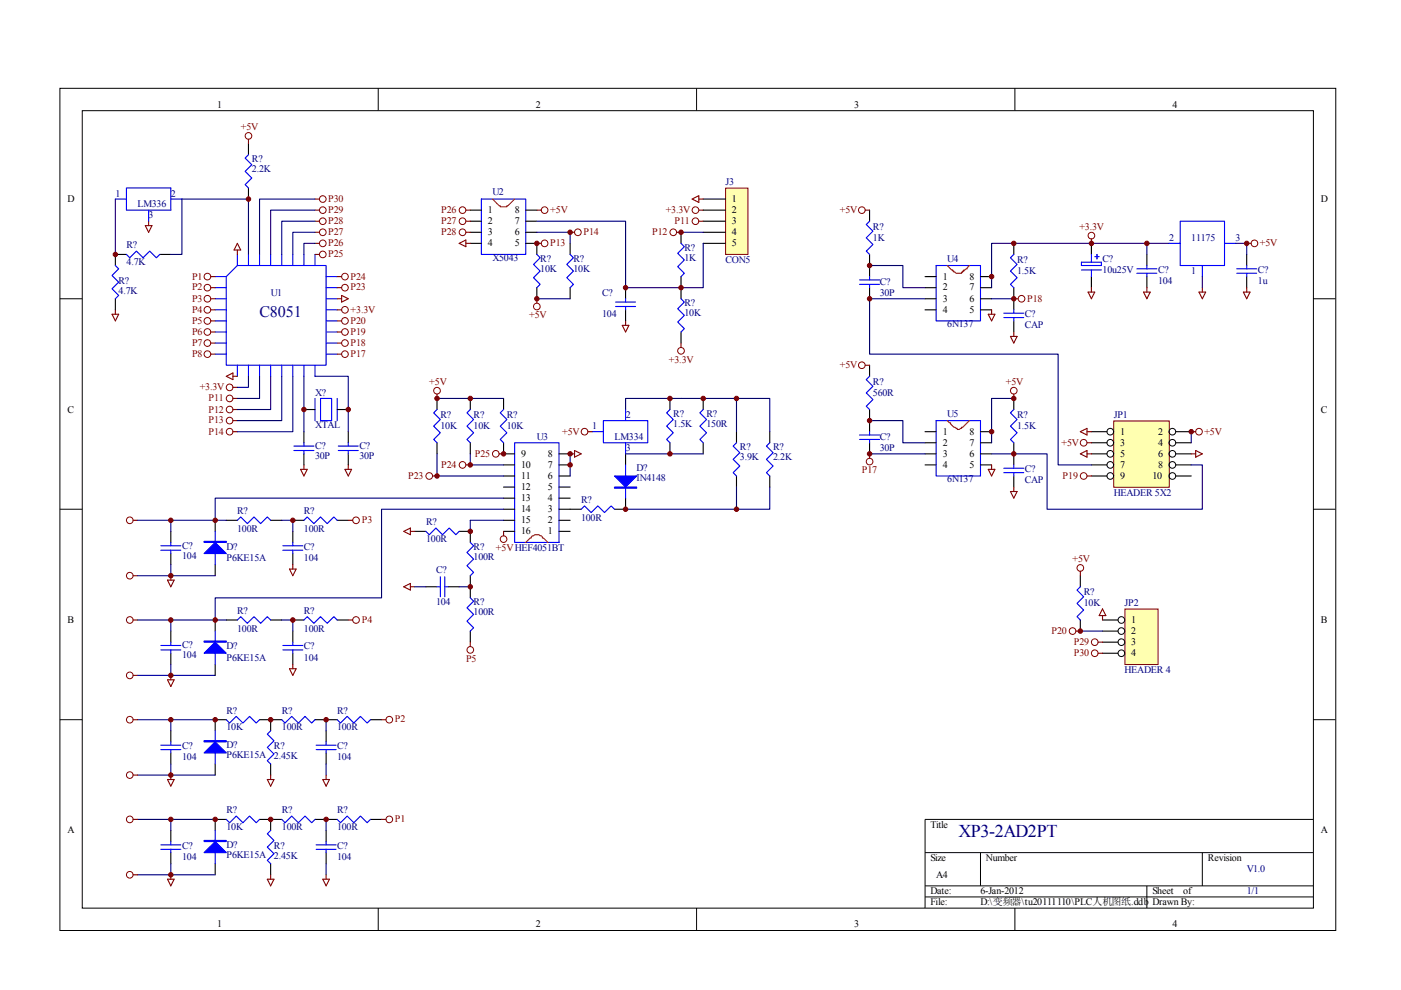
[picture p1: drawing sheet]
<svg xmlns="http://www.w3.org/2000/svg" width="297mm" height="210mm" viewBox="0 0 297 210" stroke-linecap="round" stroke-linejoin="round" font-family="sans-serif">
<g fill="none" stroke="#000" stroke-width=".21">
<path d="M12.7 18.7h270.5v178.6h-270.5zM80.2 18.7v4.7M147.7 18.7v4.7M215.2 18.7v4.7M17.4 23.5h261.1v169h-261.1zM12.7 63.3h4.7M278.4 63.3h4.7M12.7 108h4.7M278.4 108h4.7M12.7 152.6h4.7M278.4 152.6h4.7M278.4 173.7h-82.3v18.8"/>
<path d="M80.2 192.5v4.7M147.7 192.5v4.7M196.1 180.8h82.3M196.1 187.8h82.3M196.1 190.2h82.3M207.9 180.8v7M215.2 192.5v4.7M243.2 187.8v4.7M254.9 180.8v7"/>
</g>
<g fill="none" stroke="#00f" stroke-width=".23">
<path d="M26.8 39.9h9.4v4.7h-9.4zM52.7 32.8l-.7 .7 1.4 1.4-1.4 1.4 1.4 1.4-1.4 1.5 .7 .7M24.5 56.3l.7 .7-1.4 1.4 1.4 1.4-1.4 1.4 1.4 1.4-.7 .7M24.5 42.2h2.3M26.8 53.9l.7 .8 1.4-1.5 1.4 1.5 1.4-1.5 1.5 1.5 .7-.8M31.5 44.6v2.3M36.2 42.2h2.4M45.6 58.6h2.4M50.3 56.3h18.8v21.1h-21.1v-18.8zM50.3 53.9v2.4M52.7 53.9v2.4M55 53.9v2.4"/>
<path d="M57.4 53.9v2.4M59.7 53.9v2.4M62.1 53.9v2.4M64.4 53.9v2.4M66.8 53.9v2.4M69.1 58.6h2.4M45.6 61h2.4M45.6 63.3h2.4M45.6 65.7h2.4M45.6 68h2.4M45.6 70.4h2.4M45.6 72.7h2.4"/>
<path d="M45.6 75.1h2.4M50.3 77.4v2.4M52.7 77.4v2.4M55 77.4v2.4M57.4 77.4v2.4M59.7 77.4v2.4M62.1 77.4v2.4M64.4 77.4v2.4M66.8 77.4v2.4M69.1 61h2.4M69.1 63.3h2.4M69.1 65.7h2.4"/>
<path d="M69.1 68h2.4M69.1 70.4h2.4M69.1 72.7h2.4M69.1 75.1h2.4M62.3 95.5h4.3M62.3 94.6h4.3M64.4 93.9v.7M64.4 95.5v.7M66.8 84.5v4.7M68 84.5h2.3v4.7h-2.3zM71.5 84.5v4.7M71.7 95.5h4.3"/>
<path d="M71.7 94.6h4.3M73.8 93.9v.7M73.8 95.5v.7"/>
</g>
<g fill="none" stroke="#800000" stroke-width=".21">
<circle cx="52.7" cy="28.8" r=".7"/>
<circle cx="44" cy="58.6" r=".71"/>
<circle cx="68.4" cy="49.2" r=".71"/>
<circle cx="68.4" cy="51.6" r=".71"/>
<circle cx="68.4" cy="44.6" r=".71"/>
<circle cx="68.4" cy="53.9" r=".71"/>
<circle cx="68.4" cy="46.9" r=".71"/>
<circle cx="68.4" cy="42.2" r=".71"/>
<circle cx="73.1" cy="58.6" r=".7"/>
<circle cx="44" cy="65.7" r=".71"/>
<circle cx="44" cy="68" r=".71"/>
<circle cx="44" cy="72.7" r=".71"/>
<circle cx="44" cy="61" r=".71"/>
<circle cx="44" cy="70.4" r=".71"/>
<circle cx="44" cy="63.3" r=".71"/>
<circle cx="44" cy="75.1" r=".71"/>
<circle cx="73.1" cy="68" r=".71"/>
<circle cx="73.1" cy="65.7" r=".71"/>
<circle cx="73.1" cy="75.1" r=".7"/>
<circle cx="73.1" cy="72.7" r=".7"/>
<circle cx="73.1" cy="70.4" r=".7"/>
<circle cx="73.1" cy="61" r=".7"/>
<circle cx="48.7" cy="82.1" r=".71"/>
<circle cx="48.7" cy="91.5" r=".71"/>
<circle cx="48.7" cy="84.5" r=".71"/>
<circle cx="48.7" cy="86.8" r=".71"/>
<circle cx="48.7" cy="89.2" r=".71"/>
</g>
<g fill="none" stroke="#800000" stroke-width=".23">
<path d="M52.7 29.5v1M30.8 47.8h1.4l-.7 1.5zM31.5 46.9v.9M44.7 58.6h.9M50.3 51.6l.7 1.4h-1.4zM50.3 53v.9M66.8 53.9h.9M66.8 51.6h.9M66.8 49.3h.9M66.8 46.9h.9M66.8 44.6h.9M66.8 42.2h.9"/>
<path d="M71.5 58.6h.9M23.8 66.6h1.4l-.7 1.4zM24.5 65.7v.9M44.7 61h.9M44.7 63.3h.9M44.7 65.7h.9M44.7 68h.9M44.7 70.4h.9M44.7 72.7h.9M44.7 75.1h.9M48 79.8l1.4-.7v1.4zM49.4 79.8h.9"/>
<path d="M71.5 61h.9M71.5 63.3h.9M71.5 65.7h.9M71.5 68h.9M71.5 70.4h.9M71.5 72.7h.9M71.5 75.1h.9M72.4 62.6l1.4 .7-1.4 .7zM49.4 82.1h.9M49.4 84.5h.9M49.4 86.8h.9M49.4 91.5h.9"/>
<path d="M49.4 89.2h.9M63.7 99.5h1.4l-.7 1.4zM64.4 98.6v.9M73.1 99.5h1.4l-.7 1.4zM73.8 98.6v.9"/>
</g>
<g fill="none" stroke="#000080" stroke-width=".23">
<path d="M24.5 42.2v11.7M36.2 53.9h2.4v-11.7h14.1v11.7M66.8 51.6h-2.4v2.3M66.8 49.3h-4.7v4.6M66.8 46.9h-7.1v7M66.8 44.6h-9.4v9.3M66.8 42.2h-11.8v11.7M52.7 79.8v2.3h-2.4M55 79.8v4.7h-4.7M57.4 79.8v7h-7.1M59.7 79.8v9.4h-9.4M62.1 79.8v11.7h-11.8"/>
<path d="M64.4 79.8v11.7M66.8 79.8h7v11.7"/>
</g>
<path d="M52.7 30.5v2.3M52.7 39.9v2.3M26.8 53.9h-2.3v2.4M33.9 53.9h2.3M24.5 63.3v2.4M64.4 86.8h2.4M64.4 91.5v2.4M64.4 96.2v2.4M71.5 86.8h2.3M73.8 91.5v2.4M73.8 96.2v2.4" fill="none" stroke="#000" stroke-width=".23"/>
<g fill="#800000" stroke="#800000" stroke-width=".21">
<circle cx="73.8" cy="86.8" r=".47"/>
<circle cx="64.4" cy="86.8" r=".47"/>
<circle cx="52.7" cy="42.2" r=".47"/>
<circle cx="24.5" cy="53.9" r=".47"/>
</g>
<path d="M153.9 40h4.7v13.9h-4.7z" fill="#ffffb0"/>
<g fill="none" stroke="#800000" stroke-width=".21">
<path d="M153.8 39.9h4.8v14h-4.8z"/>
<circle cx="98.1" cy="49.2" r=".71"/>
<circle cx="98.1" cy="44.6" r=".71"/>
<circle cx="98.1" cy="46.9" r=".71"/>
<circle cx="115.5" cy="51.6" r=".71"/>
<circle cx="115.5" cy="44.6" r=".71"/>
<circle cx="122.5" cy="49.2" r=".71"/>
<circle cx="142.7" cy="49.2" r=".71"/>
<circle cx="147.5" cy="44.6" r=".71"/>
<circle cx="147.5" cy="46.9" r=".71"/>
<circle cx="182.7" cy="44.6" r=".71"/>
<circle cx="113.8" cy="65" r=".71"/>
<circle cx="144.4" cy="74.4" r=".71"/>
<circle cx="182.7" cy="77.4" r=".71"/>
<circle cx="92.7" cy="82.8" r=".71"/>
<circle cx="98.1" cy="98.6" r=".71"/>
<circle cx="105.1" cy="96.2" r=".71"/>
<circle cx="123.9" cy="91.5" r=".71"/>
<circle cx="184.4" cy="97.9" r=".71"/>
<circle cx="214.9" cy="82.8" r=".71"/>
<circle cx="27.5" cy="110.3" r=".71"/>
<circle cx="75.5" cy="110.3" r=".71"/>
<circle cx="91" cy="100.9" r=".71"/>
<circle cx="106.8" cy="114.3" r=".7"/>
<circle cx="27.5" cy="131.5" r=".71"/>
<circle cx="27.5" cy="122.1" r=".71"/>
<circle cx="75.5" cy="131.5" r=".71"/>
<circle cx="99.7" cy="137.8" r=".71"/>
<circle cx="27.5" cy="143.2" r=".71"/>
<circle cx="27.5" cy="152.6" r=".71"/>
<circle cx="82.5" cy="152.6" r=".71"/>
<circle cx="27.5" cy="173.7" r=".71"/>
<circle cx="27.5" cy="164.3" r=".71"/>
<circle cx="82.5" cy="173.7" r=".71"/>
<circle cx="27.5" cy="185.5" r=".71"/>
</g>
<g fill="none" stroke="#000" stroke-width=".23">
<path d="M99.7 44.6h2.4M99.7 46.9h2.4M99.7 49.3h2.4M99.7 51.6h2.4M111.5 44.6h2.3M111.5 46.9h2.3M111.5 49.3h2.3M111.5 51.6h2.3v2.3M120.9 51.6v2.3M144.4 49.3v2.3M144.4 58.6v4.7M149.1 42.2h4.7"/>
<path d="M149.1 44.6h4.7M149.1 46.9h4.7M149.1 49.3h4.7M149.1 51.6h4.7M184.4 44.6v2.3M184.4 53.9v4.7M196.1 58.6h2.4M207.9 58.6h2.3M214.9 51.6v2.3M113.8 61v2.3M120.9 61v2.3M132.6 61v2.3"/>
<path d="M132.6 65.7v2.3M144.4 70.4v2.3M184.4 61v2.3M184.4 77.4v2.4M196.1 61h2.4M196.1 63.3h2.4M196.1 65.7h2.4M207.9 61h2.3M207.9 63.3h2.3M207.9 65.7h2.3M214.9 61v4.7M214.9 68v2.4"/>
<path d="M92.7 84.5v2.3M92.7 93.9v2.3M99.7 84.5v2.3M99.7 93.9v2.3M106.8 98.6h2.3M106.8 93.9v2.3h2.3M106.8 84.5v2.3M118.5 98.6h2.4M118.5 96.2h2.4M132.6 96.2v2.4M142 84.5v2.3M142 93.9v2.3"/>
<path d="M149.1 84.5v2.3M149.1 93.9v2.3M156.2 91.5v2.4M163.2 91.5v2.4M184.4 86.8v4.7M184.4 93.9v2.3M196.1 98.6h2.4M196.1 96.2h2.4M196.1 91.5h2.4M196.1 93.9h2.4M207.9 98.6h2.3M207.9 96.2h2.3"/>
<path d="M207.9 91.5h2.3M207.9 93.9h2.3M214.9 84.5v2.3M214.9 93.9v4.7M36.2 112.7v2.3M36.2 117.4v2.3M45.6 110.3v2.4M45.6 119.7v2.4M48 110.3h2.3M57.4 110.3h2.3M62.1 110.3h2.3M62.1 112.7v2.3"/>
<path d="M62.1 117.4v2.3M71.5 110.3h2.3M88 112.7h2.3M97.4 112.7h2.3v2.3M106.8 112.7h2.3M106.8 110.3h2.3M106.8 108h2.3M106.8 105.6h2.3M106.8 103.3h2.3M106.8 100.9h2.3M118.5 112.7h2.4M118.5 110.3h2.4"/>
<path d="M118.5 108h4.7M118.5 105.6h2.4M118.5 103.3h2.4M118.5 100.9h2.4M132.6 105.6v2.4h-2.3M156.2 100.9v2.4M163.2 100.9v2.4M214.9 100.9v2.4M36.2 133.8v2.4M36.2 138.5v2.4M45.6 131.5v2.3M48 131.5h2.3"/>
<path d="M57.4 131.5h2.3M62.1 133.8v2.4M62.1 138.5v2.4M62.1 131.5h2.3M71.5 131.5h2.3M90.3 124.4h2.4M95 124.4h2.4M99.7 122.1v4.7M99.7 133.8v2.4M36.2 154.9v2.4M36.2 159.6v2.4M45.6 140.9v2.3"/>
<path d="M48 152.6h-2.4v2.3M55 152.6h4.7M57.4 152.6v2.3M66.8 152.6h4.7M69.1 154.9v2.4M69.1 159.6v2.4M78.5 152.6h2.4M36.2 176.1v2.3M45.6 162v2.3M48 173.7h-2.4v2.4M55 173.7h4.7M57.4 162v2.3"/>
<path d="M57.4 173.7v2.4M66.8 173.7h4.7M69.1 176.1v2.3M78.5 173.7h2.4M36.2 180.8v2.3M45.6 183.1v2.4M57.4 183.1v2.4M69.1 180.8v2.3"/>
</g>
<g fill="none" stroke="#00f" stroke-width=".23">
<path d="M102.1 42.2h9.4v11.7h-9.4zM113.8 53.9l.7 .8-1.4 1.4 1.4 1.4-1.4 1.4 1.4 1.4-.7 .7M120.9 53.9l.7 .8-1.4 1.4 1.4 1.4-1.4 1.4 1.4 1.4-.7 .7M144.4 51.6l.7 .7-1.4 1.4 1.4 1.4-1.4 1.4 1.4 1.4-.7 .7M182.3 59.3h4.2M184.4 46.9l-.7 .7 1.4 1.4-1.4 1.4 1.4 1.4-1.4 1.4 .7 .7M184.4 58.6v.7M198.5 56.3h9.4v11.7h-9.4zM214.9 53.9l-.7 .8 1.4 1.4-1.4 1.4 1.4 1.4-1.4 1.4 .7 .7M130.5 65h4.2M130.5 64h4.2M132.6 63.3v.7"/>
<path d="M132.6 65v.7M144.4 63.3l.7 .7-1.4 1.5 1.4 1.4-1.4 1.4 1.4 1.4-.7 .7M182.3 60.3h4.2M184.4 79.8l-.7 .7 1.4 1.4-1.4 1.4 1.4 1.4-1.4 1.4 .7 .7M184.4 60.3v.7M212.8 67.3h4.3M212.8 66.4h4.3M214.9 65.7v.7M214.9 67.3v.7M92.7 86.8l-.8 .7 1.5 1.4-1.5 1.5 1.5 1.4-1.5 1.4 .8 .7M99.7 86.8l-.7 .7 1.4 1.4-1.4 1.5 1.4 1.4-1.4 1.4 .7 .7M106.8 86.8l-.7 .7 1.4 1.4-1.4 1.5 1.4 1.4-1.4 1.4 .7 .7"/>
<path d="M109.1 93.9h9.4v21.1h-9.4zM125.6 91.5h2.3M127.9 89.2h9.4v4.7h-9.4zM132.6 86.8v2.4M132.6 93.9v2.3M132.6 98.6v7M142 86.8l-.7 .7 1.4 1.4-1.4 1.5 1.4 1.4-1.4 1.4 .7 .7M149.1 86.8l-.7 .7 1.4 1.4-1.4 1.5 1.4 1.4-1.4 1.4 .7 .7M156.2 93.9l-.8 .7 1.5 1.4-1.5 1.4 1.5 1.4-1.5 1.4 .8 .7M163.2 93.9l-.7 .7 1.4 1.4-1.4 1.4 1.4 1.4-1.4 1.4 .7 .7M182.3 93.2h4.2M182.3 92.2h4.2"/>
<path d="M184.4 91.5v.7M184.4 93.2v.7M198.5 89.2h9.4v11.7h-9.4zM212.8 99.3h4.3M214.9 86.8l-.7 .7 1.4 1.4-1.4 1.5 1.4 1.4-1.4 1.4 .7 .7M214.9 98.6v.7M34.1 116.7h4.2M34.1 115.7h4.2M36.2 115v.7M36.2 116.7v.7M45.6 112.7v7M50.3 110.3l.7-.7 1.4 1.4 1.5-1.4 1.4 1.4 1.4-1.4 .7 .7"/>
<path d="M60 116.7h4.2M60 115.7h4.2M62.1 115v.7M62.1 116.7v.7M64.4 110.3l.7-.7 1.5 1.4 1.4-1.4 1.4 1.4 1.4-1.4 .7 .7M90.3 112.7l.7 .7 1.4-1.4 1.4 1.4 1.4-1.4 1.5 1.4 .7-.7M99.7 115l.7 .7-1.4 1.4 1.4 1.4-1.4 1.4 1.4 1.5-.7 .7M123.2 108l.7-.7 1.4 1.4 1.5-1.4 1.4 1.4 1.4-1.4 .7 .7M212.8 100.2h4.3M214.9 100.2v.7M34.1 137.8h4.2M34.1 136.9h4.2"/>
<path d="M36.2 136.2v.7M36.2 137.8v.7M45.6 133.8v7.1M50.3 131.5l.7-.7 1.4 1.4 1.5-1.4 1.4 1.4 1.4-1.4 .7 .7M60 137.8h4.2M60 136.9h4.2M62.1 136.2v.7M62.1 137.8v.7M64.4 131.5l.7-.7 1.5 1.4 1.4-1.4 1.4 1.4 1.4-1.4 .7 .7M92.7 124.4h.7M93.4 122.3v4.2M94.3 124.4h.7"/>
<path d="M94.3 122.3v4.2M99.7 126.8l.7 .7-1.4 1.4 1.4 1.4-1.4 1.4 1.4 1.4-.7 .7M34.1 158.9h4.2M34.1 158h4.2M36.2 157.3v.7M36.2 158.9v.7M45.6 154.9v7.1M48 152.6l.7 .7 1.4-1.4 1.4 1.4 1.4-1.4 1.4 1.4 .7-.7M57.4 154.9l-.7 .7 1.4 1.5-1.4 1.4 1.4 1.4-1.4 1.4 .7 .7M59.7 152.6l.7 .7 1.4-1.4 1.5 1.4 1.4-1.4 1.4 1.4 .7-.7M67 158.9h4.3M67 158h4.3"/>
<path d="M69.1 157.3v.7M69.1 158.9v.7M71.5 152.6l.7 .7 1.4-1.4 1.4 1.4 1.4-1.4 1.4 1.4 .7-.7M34.1 179.1h4.2M36.2 178.4v.7M45.6 176.1v7M48 173.7l.7 .7 1.4-1.4 1.4 1.4 1.4-1.4 1.4 1.4 .7-.7M57.4 176.1l-.7 .7 1.4 1.4-1.4 1.4 1.4 1.4-1.4 1.4 .7 .7M59.7 173.7l.7 .7 1.4-1.4 1.5 1.4 1.4-1.4 1.4 1.4 .7-.7M67 179.1h4.3M69.1 178.4v.7M71.5 173.7l.7 .7 1.4-1.4 1.4 1.4 1.4-1.4 1.4 1.4 .7-.7"/>
<path d="M34.1 180.1h4.2M36.2 180.1v.7M67 180.1h4.3M69.1 180.1v.7"/>
</g>
<path d="M104.4 42.2l1.4 1.4h.3v.3h1.4v-.3h.2l1.4-1.4M200.8 56.3l1 .9h.2v.3h.2v.2l.5 .2h1.2l.2-.4h.3v-.3l.7-.2v-.2l.4-.5M200.8 89.2l.5 .4h.2v.3l.7 .7 .7 .2v.3h.5l.5-.3v-.2h.2l1.4-1.4M111.5 115l.9-.9h.2v-.3a1.71 1.71 0 0 1 2.4 0v.3h.2l1 .9" fill="none" stroke="#f00" stroke-width=".23"/>
<g fill="none" stroke="#800000" stroke-width=".23">
<path d="M97.4 51.6l1.4-.7v1.4zM98.8 44.6h.9M98.8 46.9h.9M98.8 49.3h.9M98.8 51.6h.9M113.8 44.6h1M113.8 51.6h1M120.9 49.3h.9M143.5 49.3h.9M146.7 42.2l1.5-.7v1.4zM148.2 44.6h.9M148.2 46.9h.9"/>
<path d="M148.2 42.2h.9M183.4 44.6h1M113.8 63.3v1M131.9 69h1.4l-.7 1.4zM132.6 68v1M144.4 72.7v1M183.4 77.4h1M209.5 66.6h1.4l-.7 1.4zM210.2 65.7v.9M214.2 71.3h1.4l-.7 1.4zM214.9 70.4v.9M92.7 83.5v1"/>
<path d="M98.8 98.6h.9M105.8 96.2h1M120.9 96.2h.9M121.8 95.5l1.4 .7-1.4 .7zM124.6 91.5h1M184.4 96.2v1M209.5 99.5h1.4l-.7 1.4zM210.2 98.6v.9M214.9 83.5v1M28.2 110.3h1M62.1 119.7v1M73.8 110.3h1"/>
<path d="M85.6 112.7l1.4-.7v1.4zM87 112.7h1M91.7 100.9h1M106.8 112.7v.9M214.2 104.2h1.4l-.7 1.4zM214.9 103.3v.9M28.2 122.1h1M28.2 131.5h1M35.5 123h1.4l-.7 1.4zM36.2 122.1v.9M61.4 120.7h1.4l-.7 1.4zM73.8 131.5h1"/>
<path d="M85.6 124.4l1.4-.7v1.4zM87 124.4h1M99.7 136.2v.9M28.2 143.2h1M28.2 152.6h1M35.5 144.1h1.4l-.7 1.4zM36.2 143.2v.9M61.4 141.8h1.4l-.7 1.4zM62.1 140.9v.9M80.9 152.6h.9M28.2 164.3h1M28.2 173.7h1"/>
<path d="M35.5 165.3h1.4l-.7 1.4zM36.2 164.3v1M56.7 165.3h1.4l-.7 1.4zM57.4 164.3v1M68.4 165.3h1.4l-.7 1.4zM69.1 164.3v1M80.9 173.7h.9M28.2 185.5h1M35.5 186.4h1.4l-.7 1.4zM36.2 185.5v.9M56.7 186.4h1.4l-.7 1.4zM57.4 185.5v.9"/>
<path d="M68.4 186.4h1.4l-.7 1.4zM69.1 185.5v.9"/>
</g>
<g fill="none" stroke="#000080" stroke-width=".23">
<path d="M113.8 49.3h7.1v2.3M113.8 46.9h18.8v14.1h16.5v-9.4M144.4 49.3h4.7M184.4 56.3h7v4.7h4.7M214.9 51.6h-4.7v9.4M113.8 63.3h7.1M184.4 63.3h11.7M210.2 63.3h4.7M92.7 96.2v4.7h14.1M92.7 84.5h14.1M99.7 96.2v2.4h7.1M120.9 96.2v4.7"/>
<path d="M132.6 86.8v-2.3h30.6v7M132.6 96.2h16.5M156.2 84.5v7M184.4 89.2h7v4.7h4.7M184.4 96.2h11.7M210.2 96.2h4.7M214.9 84.5h-4.7v9.4M29.2 110.3h7M36.2 119.7v2.4h9.4M48 110.3h-11.8v2.4M59.7 110.3h2.4v2.4M106.8 105.6h-61.2v4.7"/>
<path d="M106.8 108h-25.9v18.8h-35.3v4.7M106.8 110.3h-7.1v2.4M156.2 103.3v4.7M163.2 103.3v4.7h-30.6M29.2 122.1h7M29.2 131.5h7M48 131.5h-11.8v2.3M59.7 131.5h2.4v2.3M88 124.4h2.3M97.4 124.4h2.3M29.2 143.2h7M29.2 152.6h16.4"/>
<path d="M36.2 140.9v2.3h9.4M36.2 152.6v2.3M69.1 152.6v2.3M29.2 173.7h16.4M36.2 162v2.3h-7M36.2 173.7v2.4M36.2 164.3h9.4M69.1 162v2.3M69.1 173.7v2.4M36.2 183.1v2.4h-7M36.2 185.5h9.4M69.1 183.1v2.4"/>
</g>
<g fill="#800000" stroke="#800000" stroke-width=".21">
<circle cx="113.8" cy="51.6" r=".47"/>
<circle cx="144.4" cy="49.2" r=".47"/>
<circle cx="113.8" cy="63.3" r=".47"/>
<circle cx="120.9" cy="49.2" r=".47"/>
<circle cx="144.4" cy="61" r=".47"/>
<circle cx="132.6" cy="61" r=".47"/>
<circle cx="120.9" cy="98.6" r=".47"/>
<circle cx="120.9" cy="96.2" r=".47"/>
<circle cx="106.8" cy="96.2" r=".47"/>
<circle cx="132.6" cy="108" r=".47"/>
<circle cx="142" cy="96.2" r=".47"/>
<circle cx="142" cy="84.5" r=".47"/>
<circle cx="149.1" cy="84.5" r=".47"/>
<circle cx="156.1" cy="108" r=".47"/>
<circle cx="156.1" cy="84.5" r=".47"/>
<circle cx="99.7" cy="84.5" r=".47"/>
<circle cx="92.7" cy="84.5" r=".47"/>
<circle cx="99.7" cy="98.6" r=".47"/>
<circle cx="92.7" cy="100.9" r=".47"/>
<circle cx="99.7" cy="112.7" r=".47"/>
<circle cx="99.7" cy="124.4" r=".47"/>
<circle cx="62.1" cy="110.3" r=".47"/>
<circle cx="36.2" cy="110.3" r=".47"/>
<circle cx="36.2" cy="122.1" r=".47"/>
<circle cx="62.1" cy="131.5" r=".47"/>
<circle cx="36.2" cy="131.5" r=".47"/>
<circle cx="36.2" cy="143.2" r=".47"/>
<circle cx="45.6" cy="110.3" r=".47"/>
<circle cx="45.6" cy="131.5" r=".47"/>
<circle cx="57.4" cy="152.6" r=".47"/>
<circle cx="45.6" cy="152.6" r=".47"/>
<circle cx="69.1" cy="152.6" r=".47"/>
<circle cx="36.2" cy="152.6" r=".47"/>
<circle cx="36.2" cy="164.3" r=".47"/>
<circle cx="57.4" cy="173.7" r=".47"/>
<circle cx="45.6" cy="173.7" r=".47"/>
<circle cx="69.1" cy="173.7" r=".47"/>
<circle cx="36.2" cy="173.7" r=".47"/>
<circle cx="36.2" cy="185.5" r=".47"/>
</g>
<g fill="#00f" stroke="#00f" stroke-width=".23">
<path d="M130.3 100.9h4.7l-2.4 2.4z"/>
<path d="M43.3 117.4l2.3-2.4 2.4 2.4z"/>
<path d="M43.3 138.5l2.3-2.3 2.4 2.3z"/>
<path d="M43.3 159.6l2.3-2.3 2.4 2.3z"/>
<path d="M43.3 180.8l2.3-2.4 2.4 2.4z"/>
<path d="M130.3 103.3h4.7v.2h-4.7z" fill-rule="evenodd"/>
<path d="M43.3 114.8h4.7v.2h-4.7z" fill-rule="evenodd"/>
<path d="M43.3 135.9h4.7v.3h-4.7z" fill-rule="evenodd"/>
<path d="M43.3 157.1h4.7v.2h-4.7z" fill-rule="evenodd"/>
<path d="M43.3 178.2h4.7v.2h-4.7z" fill-rule="evenodd"/>
</g>
<path d="M236.2 89.3h11.7v14h-11.7z" fill="#ffffb0"/>
<g fill="none" stroke="#800000" stroke-width=".21">
<path d="M236.1 89.3h11.8v14h-11.8z"/>
<circle cx="231.4" cy="50" r=".71"/>
<circle cx="266" cy="51.6" r=".71"/>
<circle cx="216.6" cy="63.3" r=".71"/>
<circle cx="229.8" cy="93.9" r=".71"/>
<circle cx="254.2" cy="91.5" r=".7"/>
<circle cx="229.8" cy="100.9" r=".71"/>
</g>
<g fill="none" stroke="#000" stroke-width=".21">
<circle cx="235.4" cy="96.2" r=".71"/>
<circle cx="235.4" cy="98.6" r=".71"/>
<circle cx="235.4" cy="91.5" r=".7"/>
<circle cx="235.4" cy="93.9" r=".7"/>
<circle cx="248.6" cy="96.2" r=".71"/>
<circle cx="248.6" cy="98.6" r=".71"/>
<circle cx="248.6" cy="91.5" r=".71"/>
<circle cx="248.6" cy="93.9" r=".71"/>
<circle cx="235.4" cy="100.9" r=".7"/>
<circle cx="248.6" cy="100.9" r=".71"/>
</g>
<g fill="none" stroke="#000" stroke-width=".23">
<path d="M231.4 51.6v2.3M231.4 58.6v2.4M243.2 53.9v2.4M243.2 58.6v2.4M264.3 53.9v2.4M264.3 58.6v2.4M231.4 91.5h3.3M231.4 93.9h3.3M231.4 96.2h3.3M231.4 98.6h3.3M249.3 91.5h3.3M249.3 93.9h3.3"/>
<path d="M249.3 96.2h3.3M249.3 98.6h3.3M231.4 100.9h3.3M249.3 100.9h3.3"/>
</g>
<g fill="none" stroke="#800000" stroke-width=".23">
<path d="M231.4 50.7v.9M264.3 51.6h1M214.9 63.3h1M230.7 61.9h1.4l-.7 1.4zM231.4 61v.9M242.5 61.9h1.4l-.7 1.4zM243.2 61v.9M254.2 61.9h1.4l-.7 1.4zM254.9 61v.9M263.6 61.9h1.4l-.7 1.4zM264.3 61v.9M229 91.5l1.5-.7v1.4z"/>
<path d="M229 96.2l1.5-.7v1.4zM230.5 91.5h.9M230.5 96.2h.9M230.5 93.9h.9M252.6 91.5h.9M252.6 96.2h.9M253.5 95.5l1.4 .7-1.4 .7zM230.5 100.9h.9"/>
</g>
<path d="M214.9 51.6h28.3v2.3M243.2 51.6h4.7M254.9 58.6v2.4M262 51.6h2.3v2.3M184.4 63.3v11.8h39.9v23.5h7.1M214.9 96.2h7.1v11.8h32.9v-9.4h-2.3M252.6 91.5v2.4" fill="none" stroke="#000080" stroke-width=".23"/>
<g fill="none" stroke="#00f" stroke-width=".23">
<path d="M229.3 55.6h4.2v.7h-4.2zM229.3 57.2h4.2M231.4 53.9v1.7M231.4 57.2v1.4M232.1 54.4h.9M232.6 53.9v1M241 57.9h4.3M241 57h4.3M243.2 56.3v.7M243.2 57.9v.7M247.9 51.6h2.3v-4.7h9.4v9.4h-9.4v-4.7M254.9 56.3v2.3"/>
<path d="M259.6 51.6h2.4M262.2 57.9h4.2M262.2 57h4.2M264.3 56.3v.7M264.3 57.9v.7"/>
</g>
<g fill="#800000" stroke="#800000" stroke-width=".21">
<circle cx="210.2" cy="58.6" r=".47"/>
<circle cx="184.4" cy="56.3" r=".47"/>
<circle cx="214.9" cy="63.3" r=".47"/>
<circle cx="214.9" cy="51.6" r=".47"/>
<circle cx="184.4" cy="63.3" r=".47"/>
<circle cx="210.2" cy="91.5" r=".47"/>
<circle cx="184.4" cy="89.2" r=".47"/>
<circle cx="214.9" cy="96.2" r=".47"/>
<circle cx="214.9" cy="84.5" r=".47"/>
<circle cx="184.4" cy="96.2" r=".47"/>
<circle cx="252.6" cy="91.5" r=".47"/>
<circle cx="231.4" cy="51.6" r=".47"/>
<circle cx="243.2" cy="51.6" r=".47"/>
<circle cx="264.3" cy="51.6" r=".47"/>
</g>
<path d="M238.6 129.2h6.9v11.7h-6.9z" fill="#ffffb0"/>
<g fill="none" stroke="#800000" stroke-width=".21">
<path d="M238.5 129.1h7v11.8h-7z"/>
<circle cx="227.4" cy="133.8" r=".7"/>
<circle cx="229" cy="120.4" r=".7"/>
<circle cx="232.1" cy="138.5" r=".71"/>
<circle cx="232.1" cy="136.2" r=".71"/>
</g>
<g fill="none" stroke="#000" stroke-width=".21">
<circle cx="237.8" cy="133.8" r=".71"/>
<circle cx="237.8" cy="138.5" r=".71"/>
<circle cx="237.8" cy="136.2" r=".71"/>
<circle cx="237.8" cy="131.5" r=".71"/>
</g>
<path d="M229 122.1v2.3M229 131.5v2.3M233.8 131.5h3.2M233.8 133.8h3.2M233.8 136.2h3.2M233.8 138.5h3.2" fill="none" stroke="#000" stroke-width=".23"/>
<path d="M228.1 133.8h.9M229 121.1v1M232.8 136.2h1M232.8 138.5h1M233.8 129.1l.7 1.4h-1.5zM233.8 130.5v1" fill="none" stroke="#800000" stroke-width=".23"/>
<path d="M229 124.4l-.7 .7 1.5 1.4-1.5 1.4 1.5 1.4-1.5 1.5 .7 .7" fill="none" stroke="#00f" stroke-width=".23"/>
<path d="M229 133.8h4.8" fill="none" stroke="#000080" stroke-width=".23"/>
<circle cx="229" cy="133.8" r=".47" fill="#800000" stroke="#800000" stroke-width=".21"/>
<text font-size="3.8" fill="#000080" x="203.2" y="177.5">XP3-2AD2PT</text>
<text font-size="3.4" fill="#000080" x="55" y="67.2">C8051</text>
<g font-size="2.1">
<text x="46.1" y="22.9">1</text>
<text x="113.6" y="22.9">2</text>
<text x="181.1" y="22.9">3</text>
<text x="248.6" y="22.9">4</text>
<text x="14.3" y="42.8">D</text>
<text x="103.5" y="45.1">1</text>
<text x="103.5" y="47.5">2</text>
<text x="109.1" y="47.5">7</text>
<text x="109.1" y="45.1">8</text>
<text x="155.2" y="42.8">1</text>
<text x="155.2" y="45.1">2</text>
<text x="155.2" y="47.5">3</text>
<text x="280.1" y="42.8">D</text>
<text x="103.5" y="49.9">3</text>
<text x="103.5" y="52.2">4</text>
<text x="109.1" y="52.2">5</text>
<text x="109.1" y="49.9">6</text>
<text x="155.2" y="49.9">4</text>
<text x="155.2" y="52.2">5</text>
<text x="199.9" y="59.3">1</text>
<text x="205.6" y="59.3">8</text>
<text x="199.9" y="61.6">2</text>
<text x="199.9" y="63.9">3</text>
<text x="205.6" y="63.9">6</text>
<text x="205.6" y="61.6">7</text>
<text x="199.9" y="66.3">4</text>
<text x="205.6" y="66.3">5</text>
<text x="14.3" y="87.5">C</text>
<text x="280.1" y="87.5">C</text>
<text x="199.9" y="92.1">1</text>
<text x="199.9" y="94.5">2</text>
<text x="205.6" y="94.5">7</text>
<text x="205.6" y="92.1">8</text>
<text x="237.5" y="92.1">1</text>
<text x="237.5" y="94.5">3</text>
<text x="245.5" y="92.1">2</text>
<text x="245.5" y="94.5">4</text>
<text x="110.5" y="96.9">9</text>
<text x="110.5" y="99.2">10</text>
<text x="110.5" y="101.5">11</text>
<text x="116.2" y="101.5">6</text>
<text x="116.2" y="99.2">7</text>
<text x="116.2" y="96.9">8</text>
<text x="199.9" y="96.9">3</text>
<text x="199.9" y="99.2">4</text>
<text x="205.6" y="99.2">5</text>
<text x="205.6" y="96.9">6</text>
<text x="237.5" y="96.9">5</text>
<text x="237.5" y="99.2">7</text>
<text x="237.5" y="101.5">9</text>
<text x="244.3" y="101.5">10</text>
<text x="245.5" y="96.9">6</text>
<text x="245.5" y="99.2">8</text>
<text x="110.5" y="103.9">12</text>
<text x="110.5" y="106.2">13</text>
<text x="116.2" y="106.2">4</text>
<text x="116.2" y="103.9">5</text>
<text x="110.5" y="108.6">14</text>
<text x="110.5" y="110.9">15</text>
<text x="110.5" y="113.3">16</text>
<text x="116.2" y="113.3">1</text>
<text x="116.2" y="110.9">2</text>
<text x="116.2" y="108.6">3</text>
<text x="14.3" y="132.1">B</text>
<text x="239.9" y="132.1">1</text>
<text x="239.9" y="134.4">2</text>
<text x="239.9" y="136.8">3</text>
<text x="280.1" y="132.1">B</text>
<text x="239.9" y="139.1">4</text>
<text x="14.3" y="176.7">A</text>
<text x="197.3" y="175.5">Title</text>
<text x="280.1" y="176.7">A</text>
<text x="197.3" y="182.6">Size</text>
<text x="209" y="182.6">Number</text>
<text x="256.1" y="182.6">Revision</text>
<text x="197.3" y="189.6">Date:</text>
<text x="197.3" y="192">File:</text>
<text x="198.5" y="186.1">A4</text>
<text x="207.9" y="189.6">6-Jan-2012</text>
<text x="207.9" y="192">D:\变频器\tu20111110\PLC人机图纸.ddb</text>
<text x="244.3" y="189.6">Sheet</text>
<text x="244.3" y="192">Drawn By:</text>
<text x="250.9" y="189.6">of</text>
<text x="46.1" y="196.6">1</text>
<text x="113.6" y="196.6">2</text>
<text x="181.1" y="196.6">3</text>
<text x="248.6" y="196.6">4</text>
</g>
<g font-size="2.1" fill="#800000">
<text x="51.1" y="27.5">+5V</text>
<text x="69.6" y="47.5">P28</text>
<text x="69.6" y="45.1">P29</text>
<text x="69.6" y="42.8">P30</text>
<text x="93.6" y="45.1">P26</text>
<text x="93.6" y="47.5">P27</text>
<text x="116.7" y="45.1">+5V</text>
<text x="141.1" y="45.1">+3.3V</text>
<text x="143" y="47.5">P11</text>
<text x="178.1" y="45.1">+5V</text>
<text x="69.6" y="52.2">P26</text>
<text x="69.6" y="49.9">P27</text>
<text x="93.6" y="49.9">P28</text>
<text x="116.7" y="52.2">P13</text>
<text x="123.7" y="49.9">P14</text>
<text x="138.3" y="49.9">P12</text>
<text x="228.9" y="48.7">+3.3V</text>
<text x="267.1" y="52.2">+5V</text>
<text x="40.7" y="59.3">P1</text>
<text x="69.6" y="54.5">P25</text>
<text x="74.3" y="59.3">P24</text>
<text x="40.7" y="61.6">P2</text>
<text x="40.7" y="63.9">P3</text>
<text x="74.3" y="61.6">P23</text>
<text x="217.8" y="63.9">P18</text>
<text x="40.7" y="66.3">P4</text>
<text x="40.7" y="68.7">P5</text>
<text x="40.7" y="71">P6</text>
<text x="74.3" y="71">P19</text>
<text x="74.3" y="68.7">P20</text>
<text x="74.3" y="66.3">+3.3V</text>
<text x="112.2" y="67.5">+5V</text>
<text x="40.7" y="73.3">P7</text>
<text x="40.7" y="75.7">P8</text>
<text x="74.3" y="75.7">P17</text>
<text x="74.3" y="73.3">P18</text>
<text x="141.8" y="76.9">+3.3V</text>
<text x="42.3" y="82.7">+3.3V</text>
<text x="91" y="81.5">+5V</text>
<text x="178.1" y="78.1">+5V</text>
<text x="213.3" y="81.5">+5V</text>
<text x="44.2" y="85.1">P11</text>
<text x="44.2" y="87.5">P12</text>
<text x="44.2" y="89.8">P13</text>
<text x="44.2" y="92.1">P14</text>
<text x="119.2" y="92.1">+5V</text>
<text x="225" y="94.5">+5V</text>
<text x="255.4" y="92.1">+5V</text>
<text x="86.5" y="101.5">P23</text>
<text x="93.6" y="99.2">P24</text>
<text x="100.7" y="96.9">P25</text>
<text x="182.7" y="100.3">P17</text>
<text x="225.3" y="101.5">P19</text>
<text x="76.7" y="110.9">P3</text>
<text x="105.2" y="116.8">+5VHEF4051BT</text>
<text x="227.4" y="119.1">+5V</text>
<text x="76.7" y="132.1">P4</text>
<text x="222.9" y="134.4">P20</text>
<text x="227.7" y="136.8">P29</text>
<text x="98.8" y="140.3">P5</text>
<text x="227.7" y="139.1">P30</text>
<text x="83.7" y="153.2">P2</text>
<text x="83.7" y="174.3">P1</text>
</g>
<g font-size="2.1" fill="#000080">
<text x="53.4" y="34.4">R?</text>
<text x="24.5" y="41.7">1</text>
<text x="36.2" y="41.7">2</text>
<text x="53.4" y="36.5">2.2K</text>
<text x="104.4" y="41.4">U2</text>
<text x="153.8" y="39.3">J3</text>
<text x="29.1" y="44">LM336</text>
<text x="31.5" y="46.3">3</text>
<text x="26.8" y="52.7">R?</text>
<text x="145.1" y="53.2">R?</text>
<text x="185.1" y="48.7">R?</text>
<text x="185.1" y="51.1">1K</text>
<text x="247.9" y="51.1">2</text>
<text x="252.6" y="51.1">11175</text>
<text x="262" y="51.1">3</text>
<text x="26.8" y="56.2">4.7K</text>
<text x="104.4" y="55.3">X5043</text>
<text x="114.6" y="55.5">R?</text>
<text x="114.6" y="57.6">10K</text>
<text x="121.6" y="55.5">R?</text>
<text x="121.6" y="57.6">10K</text>
<text x="145.1" y="55.3">1K</text>
<text x="153.8" y="55.7">CON5</text>
<text x="200.8" y="55.5">U4</text>
<text x="215.6" y="55.7">R?</text>
<text x="215.6" y="58.1">1.5K</text>
<text x="233.8" y="55.5">C?</text>
<text x="233.8" y="57.8">10u25V</text>
<text x="245.5" y="57.8">C?</text>
<text x="252.6" y="58.1">1</text>
<text x="266.7" y="57.8">C?</text>
<text x="25.1" y="60.2">R?</text>
<text x="25.1" y="62.3">4.7K</text>
<text x="57.4" y="62.8">U1</text>
<text x="127.7" y="62.8">C?</text>
<text x="145.1" y="64.9">R?</text>
<text x="186.5" y="60.5">C?</text>
<text x="186.5" y="62.8">30P</text>
<text x="245.5" y="60.2">104</text>
<text x="266.7" y="60.2">1u</text>
<text x="127.7" y="67.2">104</text>
<text x="145.1" y="67">10K</text>
<text x="200.8" y="69.4">6N137</text>
<text x="217.3" y="67.2">C?</text>
<text x="217.3" y="69.6">CAP</text>
<text x="66.8" y="83.9">X?</text>
<text x="185.1" y="81.5">R?</text>
<text x="185.1" y="83.9">560R</text>
<text x="93.4" y="88.6">R?</text>
<text x="100.4" y="88.6">R?</text>
<text x="107.4" y="88.6">R?</text>
<text x="132.7" y="88.6">2</text>
<text x="142.7" y="88.4">R?</text>
<text x="149.8" y="88.4">R?</text>
<text x="200.8" y="88.4">U5</text>
<text x="215.6" y="88.6">R?</text>
<text x="236.1" y="88.6">JP1</text>
<text x="66.8" y="90.7">XTAL</text>
<text x="66.8" y="95.2">C?</text>
<text x="76.2" y="95.2">C?</text>
<text x="93.4" y="90.9">10K</text>
<text x="100.4" y="90.9">10K</text>
<text x="107.4" y="90.9">10K</text>
<text x="113.8" y="93.3">U3</text>
<text x="125.6" y="90.9">1</text>
<text x="130.3" y="93.3">LM334</text>
<text x="132.7" y="95.7">3</text>
<text x="142.7" y="90.5">1.5K</text>
<text x="149.8" y="90.5">150R</text>
<text x="156.9" y="95.4">R?</text>
<text x="163.9" y="95.4">R?</text>
<text x="186.5" y="93.3">C?</text>
<text x="186.5" y="95.7">30P</text>
<text x="215.6" y="90.9">1.5K</text>
<text x="66.8" y="97.3">30P</text>
<text x="76.2" y="97.3">30P</text>
<text x="135" y="99.9">D?</text>
<text x="156.9" y="97.6">3.9K</text>
<text x="163.9" y="97.6">2.2K</text>
<text x="217.3" y="100.1">C?</text>
<text x="123.2" y="106.7">R?</text>
<text x="135" y="102">IN4148</text>
<text x="200.8" y="102.2">6N137</text>
<text x="217.3" y="102.5">CAP</text>
<text x="236.1" y="105.1">HEADER 5X2</text>
<text x="50.3" y="109.1">R?</text>
<text x="50.3" y="112.8">100R</text>
<text x="64.4" y="109.1">R?</text>
<text x="64.4" y="112.8">100R</text>
<text x="90.3" y="111.4">R?</text>
<text x="123.2" y="110.4">100R</text>
<text x="38.6" y="116.3">C?</text>
<text x="38.6" y="118.5">104</text>
<text x="48" y="116.6">D?</text>
<text x="48" y="118.9">P6KE15A</text>
<text x="64.4" y="116.6">C?</text>
<text x="64.4" y="118.9">104</text>
<text x="90.3" y="114.9">100R</text>
<text x="100.4" y="116.6">R?</text>
<text x="100.4" y="118.6">100R</text>
<text x="92.5" y="121.5">C?</text>
<text x="50.3" y="130.1">R?</text>
<text x="64.4" y="130.1">R?</text>
<text x="92.5" y="128.3">104</text>
<text x="100.4" y="128.3">R?</text>
<text x="100.4" y="130.4">100R</text>
<text x="229.8" y="126.2">R?</text>
<text x="229.8" y="128.5">10K</text>
<text x="238.4" y="128.5">JP2</text>
<text x="38.6" y="137.4">C?</text>
<text x="48" y="137.7">D?</text>
<text x="50.3" y="134">100R</text>
<text x="64.4" y="137.7">C?</text>
<text x="64.4" y="134">100R</text>
<text x="38.6" y="139.5">104</text>
<text x="48" y="140.1">P6KE15A</text>
<text x="64.4" y="140.1">104</text>
<text x="238.4" y="142.6">HEADER 4</text>
<text x="48" y="151.3">R?</text>
<text x="48" y="154.9">10K</text>
<text x="59.8" y="151.3">R?</text>
<text x="59.8" y="154.9">100R</text>
<text x="71.5" y="151.3">R?</text>
<text x="71.5" y="154.9">100R</text>
<text x="38.6" y="158.8">C?</text>
<text x="38.6" y="161.2">104</text>
<text x="48" y="158.6">D?</text>
<text x="48" y="160.7">P6KE15A</text>
<text x="58.1" y="158.8">R?</text>
<text x="58.1" y="161">2.45K</text>
<text x="71.5" y="158.8">C?</text>
<text x="71.5" y="161.2">104</text>
<text x="48" y="172.5">R?</text>
<text x="59.8" y="172.5">R?</text>
<text x="71.5" y="172.5">R?</text>
<text x="48" y="176">10K</text>
<text x="48" y="179.8">D?</text>
<text x="59.8" y="176">100R</text>
<text x="71.5" y="176">100R</text>
<text x="38.6" y="180">C?</text>
<text x="38.6" y="182.3">104</text>
<text x="48" y="181.9">P6KE15A</text>
<text x="58.1" y="180">R?</text>
<text x="58.1" y="182">2.45K</text>
<text x="71.5" y="180">C?</text>
<text x="71.5" y="182.3">104</text>
<text x="264.3" y="184.9">V1.0</text>
<text x="264.3" y="189.6">1/1</text>
</g>
</svg>
